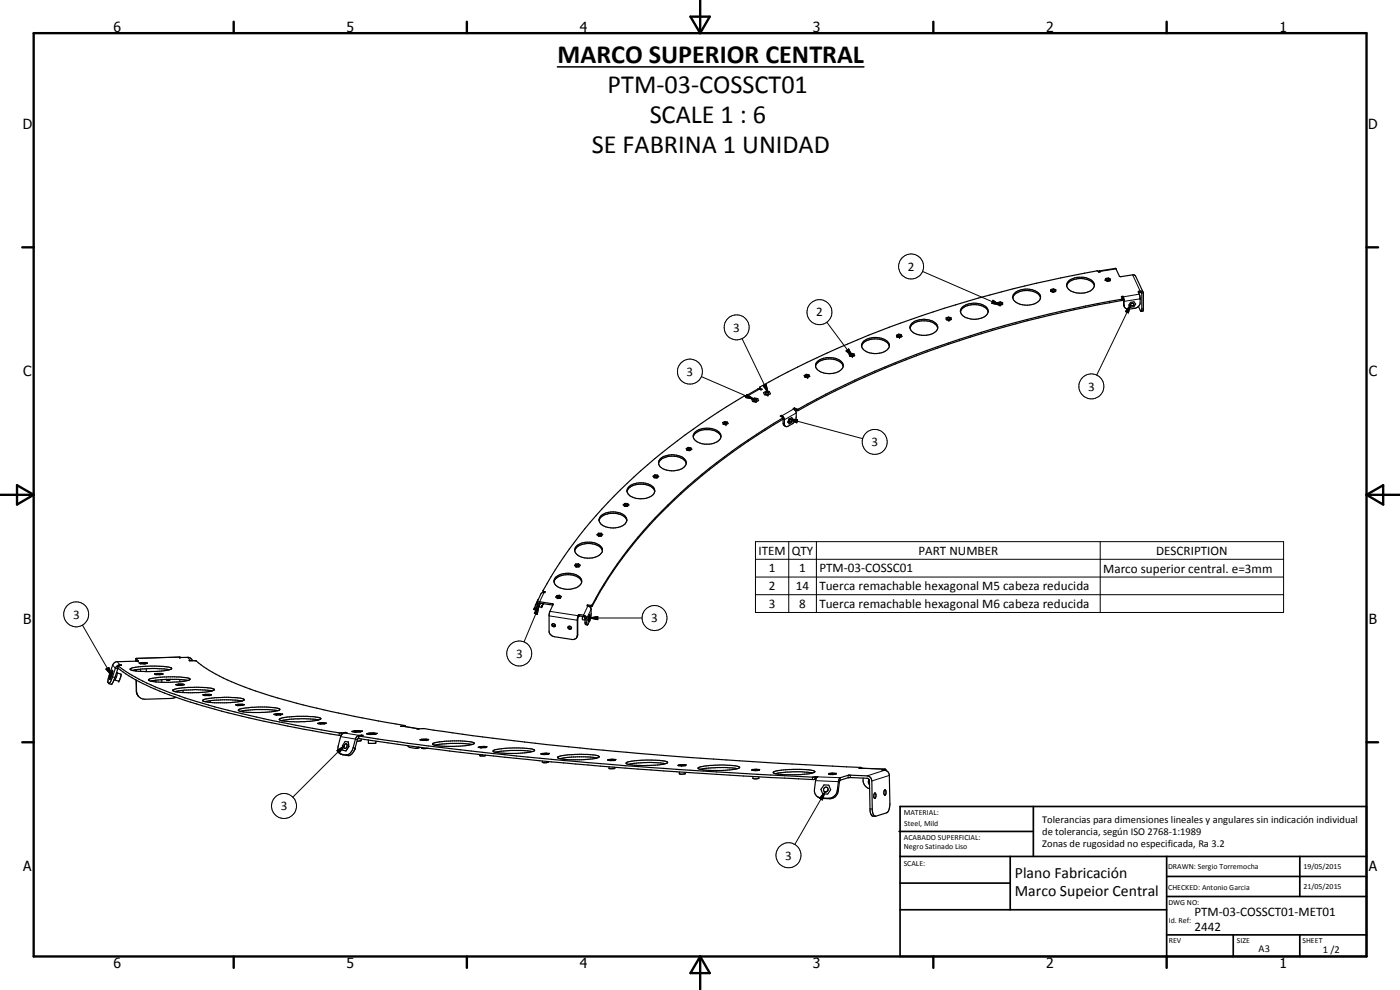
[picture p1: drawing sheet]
<svg xmlns="http://www.w3.org/2000/svg" width="420mm" height="297mm" viewBox="0 0 420 297" stroke-linecap="round" stroke-linejoin="round" font-family="sans-serif">
<g fill="none" stroke="#000" stroke-width=".35">
<path d="M273.1 98.4a3.5 3.5 0 0 1 3.4-2.1h1.5a3.5 3.5 0 0 1 3.4 2.1M273.5 97.2a5.6 5.6 0 0 1 7.8 .3 1.74 1.74 0 0 1-1.1 2.4 6 6 0 0 1-6.7-.7l-.4-.8zM284 95.9l.8 .2M284.4 95.5h.7a.41 .41 0 0 1-.4 .4 .41 .41 0 0 1-.4-.2zM285.5 95.8l-.1-.5-.8-.2-.7 .3 .1 .5M285.5 95.8l-.7 .3M288.2 93.6a4 4 0 0 1 4.4-2.2 3.7 3.7 0 0 1 4 2.2M288.8 92.1a6 6 0 0 1 7.4 .3 2.01 2.01 0 0 1-1.6 3 5.6 5.6 0 0 1-6.2-1.3l-.2-.9zM299.4 91.3v-.5l.8-.2 .7 .2v.5M299.4 91.3l.7 .3M299.8 91l.6-.2 .2 .3-.6 .2zM300.9 91.3l-.8 .3"/>
<path d="M303.9 89.4a3.7 3.7 0 0 1 4-2.2 3.9 3.9 0 0 1 4.3 2.2M304.8 87.7a5.8 5.8 0 0 1 7.3 .7 2.37 2.37 0 0 1-2.3 3 5.4 5.4 0 0 1-5.7-1.5 1.65 1.65 0 0 1 .7-2.2zM315.3 87.4l.1-.5 .8-.2 .7 .3-.1 .4M315.3 87.4l.7 .3M315.7 87l.6-.1 .2 .3-.6 .2zM316 87.7h.1M316.8 87.4l-.8 .3M320.1 85.8a3.7 3.7 0 0 1 4-2.2 4 4 0 0 1 4.4 2.2M320.1 85.7a3.9 3.9 0 0 0 4.5 2.3 3.6 3.6 0 0 0 3.9-2.3M320.1 85.7a2.82 2.82 0 0 1 2.9-2.4 5.4 5.4 0 0 1 5.1 1.3l.4 1.1M330 81.3l.2 .3-.5 .1-.2-.4a333 333 0 0 0-93 30.3l-8.5 4.6M330 81.3l-.2 .3"/>
<path d="M330 81.3l4.8-.8 1.1 2.4M331.7 84.1l.1-.5 .8-.2 .7 .3-.1 .5M331.7 84.1l.7 .3M331.7 84.1l.6 .3M332.1 83.9l.4-.2 .4 .3-.6 .1zM332.3 84.4h.1M333.2 84.2l-.8 .2M333.2 84.2l-.9 .2M335.9 82.9h.1M336 82.9l4.4-.4 .4 .3 2.3 5M336.8 89.6a325.1 325.1 0 0 0-88.9 28.7l-8.3 4.5h-.4l-.8-.4M337 88.9l-.5 .1 .3 1a340.2 340.2 0 0 0-74.3 21.8 270 270 0 0 0-23.2 11.4l-.9-.4"/>
<path d="M337 89.3l.5 2.8M337 89.3l-.3 .1M337 88.9l.3 1 .2 2.2M337 88.9v.4M337.1 89.5v.1M337.5 92.1a1.3 1.3 0 0 0 1.5 .7 3.4 3.4 0 0 0 2.6-.8l.6-.9-.1-2.4-.5-1.1a.88 .88 0 0 1 .9-.2 .88 .88 0 0 1 .6 .6v4.9l-.1 .4-.5 .1M339.3 90.7l1-.1 .5 .6-.5 .8-1 .2-.5-.7zM339.4 91.2l.3-.2 .4 .1 .2 .3-.3 .3a.39 .39 0 0 1-.5 0 .39 .39 0 0 1-.1-.5zM341.7 91.9l.7 1.5M341.7 87.8h.6l.4 .3v4.9l-.3 .4M342.2 89.5v.1M342.2 89.7v.1"/>
<path d="M223.8 118.8h-.1a172.5 172.5 0 0 0-49.8 41.9l-7.2 10.2-3.7 6.3v.6M223.8 118.8l.3-.1 .8 .3-.4 .3zM226.1 119.9l.9-.1a.45 .45 0 0 1-.3 .6 .45 .45 0 0 1-.6-.3zM228 116.2v.6M228 116.2v.1M228 116.3v.1M228 116.4l.8 .4-.4 .2-.9-.4-3.6 2.1M229.4 118.4l1.1 .2M229.4 118.4l-.3-.6 .8-.4 1 .1 .3 .7-.7 .4M229.7 117.9a.57 .57 0 0 1 1 .1 .54 .54 0 0 1-.6 .3 .54 .54 0 0 1-.4-.4zM241.6 113.2l.8 .1M241.6 113.2l-.3-.5 .7-.4 .8 .1 .2 .5-.6 .4"/>
<path d="M241.9 112.6h.4l.3 .3h-.8zM244.8 109.9a4.4 4.4 0 0 1 5.3-2.1 3.2 3.2 0 0 1 3 2.1M245.3 108.5l.6-.5a6.7 6.7 0 0 1 4.7-.5 2.57 2.57 0 0 1 2.4 2.7 5.4 5.4 0 0 1-7.1 1.2 1.73 1.73 0 0 1-.6-2.9zM255 106.8l.8 .2M255 106.8h.1M255.2 106.5a.38 .38 0 0 1 .5-.3 .38 .38 0 0 1 .2 .5h-.4zM256.5 106.7l-.2-.5-.8-.2-.7 .3 .2 .5M256.5 106.7l-.7 .3M258.6 103.9a2.92 2.92 0 0 1 2.9-2.1 5.2 5.2 0 0 1 5.2 1.5l.2 .6M259.2 102.4a5.8 5.8 0 0 1 7.5 .6 1.86 1.86 0 0 1-1.4 2.6 5.7 5.7 0 0 1-6.5-1.2l-.2-.9zM269.1 101.1l.8 .2M269.4 100.7l.5-.2 .4 .3-.6 .2z"/>
<path d="M270.7 101l-.2-.5-.8-.3-.6 .4v.5M270.7 101l-.8 .3M197.6 139.1a3.9 3.9 0 0 1 4.4-2.2 3.7 3.7 0 0 1 3.9 2.2M198.2 137.6a5.8 5.8 0 0 1 7.4 .3 1.72 1.72 0 0 1-.8 2.7 6.1 6.1 0 0 1-6.8-.7 1.65 1.65 0 0 1 .2-2.3zM206.2 135.1l-.3-.5 .6-.4 .8 .2 .3 .4-.6 .4M206.2 135.1l.8 .1M206.4 134.5h.6l.2 .3a.39 .39 0 0 1-.5 .2 .39 .39 0 0 1-.3-.5zM207 135.2h.1M208.1 131.1a3.5 3.5 0 0 1 3.4-2.2h1.4a3.7 3.7 0 0 1 3.5 2.2M208.6 129.6a5.9 5.9 0 0 1 7.4 .3 1.98 1.98 0 0 1-1.6 3 5.8 5.8 0 0 1-5.8-.8 1.6 1.6 0 0 1 0-2.5zM217.1 127.3l-.2-.5 .6-.3 .8 .1 .2 .5-.6 .3M217.1 127.3l.8 .1"/>
<path d="M217.2 126.9a.4 .4 0 0 1 .5-.2 .4 .4 0 0 1 .3 .4l-.5 .1zM225.9 120.4l1 .2M225.9 120.4l-.3-.5 .8-.5 1 .2 .3 .6-.8 .4M234.5 124.6l-.3 .2 .7 .5v.5a167.5 167.5 0 0 0-45 37.7 119.3 119.3 0 0 0-12.4 18.5h-.6M234.5 124.6v.4M235.7 127.9l-.6-.5-.1-1.9a160.1 160.1 0 0 0-48.2 41.6 132.9 132.9 0 0 0-9.3 14.5l-1.2-.1M236.5 126.6v.1M236.8 125.7l.8-.4 .3 .5-.3 1-.8 .4-.3-.5M236.8 125.7l-.3 .9M236.8 125.7l-.3 1M237.1 126l.3-.2 .2 .1-.1 .5-.4 .3-.2-.1zM238.4 122.8l.3 .3a2.62 2.62 0 0 1 .2 2.5l-.7 1.3-2.2 1.1-.3-.1-.3-.5v-1.8l-.9-1"/>
<path d="M238.4 122.4l-.3 .2 .3 .2M238.4 122.4v.4M179.8 156.2a4.1 4.1 0 0 1 4.9-2.1 3.5 3.5 0 0 1 3.4 2.1M180.4 154.8a5.7 5.7 0 0 1 7.5 .5 2.29 2.29 0 0 1-2.2 2.9 5.3 5.3 0 0 1-5.7-1.5l-.2-.8zM187 151.5l.5-.5 .9 .1 .4 .4-.5 .4h-.9zM187.5 151.4a.39 .39 0 0 1 .5-.2 .39 .39 0 0 1 .2 .5l-.7-.1zM188.2 147.4a4.3 4.3 0 0 0 4.9 2.2 3.3 3.3 0 0 0 3.4-2.2M188.2 147.4a2.93 2.93 0 0 1 2.9-2.5 4.8 4.8 0 0 1 5.3 1.9l.1 .6M188.2 147.4a3.6 3.6 0 0 1 3.4-2.1h1.5a3.5 3.5 0 0 1 3.4 2.1M196.3 143.3l-.3-.4 .5-.4h.8l.4 .5-.5 .4M196.3 143.3l.9 .1M196.4 142.9a.47 .47 0 0 1 .5-.2 .47 .47 0 0 1 .4 .3l-.5 .2z"/>
<path d="M161.5 179.9l-.3 .5M163 177.3l.6 .2-.1 .3-1 .2-1.4 3M166.3 174.6a3.9 3.9 0 0 1 4.4-2.2 3.6 3.6 0 0 1 3.9 2.2M166.8 173.1a5.8 5.8 0 0 1 7.6 .6 2.03 2.03 0 0 1-1.8 2.7 5.6 5.6 0 0 1-6.2-1.3l-.1-1.1zM167.2 179l.5-.1 .4 .2-.7 .2zM167.3 179.6h.1M168.1 179.1h.1M168.2 179.5l.3-.5-.6-.4-.8 .1-.3 .5 .5 .4M168.2 179.5l-.9 .1M172.5 165.3a4.2 4.2 0 0 1 4.9-2.2 3.5 3.5 0 0 1 3.4 2.2M172.9 169.5l.4-.1 .4 .2-.1 .2h-.6zM172.9 169.5l-.1 .1"/>
<path d="M173 163.8l.7-.4a6.6 6.6 0 0 1 4.6-.5 2.57 2.57 0 0 1 2.5 2.6 5.4 5.4 0 0 1-7.8 .8 1.55 1.55 0 0 1 0-2.5zM173.8 170.1l.3-.5-.5-.4h-.8l-.4 .5 .5 .4M173.8 170.1h-.9M179.6 160.8l-.5-.4 .5-.4h.9l.4 .4-.4 .4M179.6 160.8l.1 .1M179.6 160.8h.9M179.6 160.4h.1M179.7 160.3l.5-.1 .3 .2-.6 .3zM180.5 160.8l-.1 .1M35.4 199.7v.7a69.3 69.3 0 0 0 21.8 10.3 316.3 316.3 0 0 0 45.2 9.9M35.4 199.7a64.4 64.4 0 0 0 20.1 9.7 311.4 311.4 0 0 0 47 10.5l1.2-.1M35.4 199.6v.1"/>
<path d="M36.4 199.5l-.8 .1M36.4 199.5l-1 .1M36.4 199.5v.1M40.8 197.6l.7 .7-6.5 .2-.6 .3-.6 .8-1.1 3.2a2.51 2.51 0 0 0 0 2.3l.6-.8 1.4-4 .8-.7M40.8 197.5l13.8-.2a3.1 3.1 0 0 1 2.7 .3l.6 .6M40.8 197.6v.8M40.8 197.6v.1M40.9 198.3h.1M40.9 198.3l-.1 .1M40.9 198.3v.1M41.8 198.9l.3 .3M41.8 198.9l.3 .2"/>
<path d="M41.8 198.9l2.2-.1 .3 .2M42.1 199.1h1.2M42.1 199.1v.1M42.1 199.2h1.2M42.4 199l1.2-.1zM42.4 199h.1M43.3 199.1v.1M44.3 199l-1 .1M44.3 199l-1 .2M57.7 198.2h-.9h2a48.1 48.1 0 0 0 16.3 8.6 269.9 269.9 0 0 0 46.3 10.9M160.2 182.8h.1M160.2 182.8l.5 .2"/>
<path d="M160.8 182.7l-.1 .3M160.8 181.4h.1M160.8 181.4l-.1 .3M161.1 181l.4-.4h.5l4 .7-1.2 3.1v5.3a2.15 2.15 0 0 0 1.6 1.4l5.5 .8 1-.3 .3-.6M161.1 181l-.9 1.8M161.2 181.8l-.4 .9M161.2 180.4l.1 .1M161.2 180.4l-.4 1M161.2 181.8l.5 .2M161.4 181.5l-.2 .3M161.4 181.5l.4 .2 .3-.7-.4 1M161.5 181.1l-.1 .4"/>
<path d="M161.7 182l.8 .2 .1-.2M161.8 181.7v.1M162.6 181.9v.1M162.7 181.9l-.1 .1M162.8 181.7l-.1 .2M162.9 181.3l-.3 .6M162.9 181.3l-.1 .2M162.9 181.3h.1M165.7 187.2l.3-.1 .5 .2a.51 .51 0 0 1-.2 .8 .51 .51 0 0 1-.7-.4zM165.8 187.2l.3 .5h.6M165.9 181.6l-4.1-.6-.3 .1-.7 1.6M170.6 188l.3 .5 .6-.1"/>
<path d="M174.9 185l-.1 .9 .8 .2M175.5 185.8l.1 .1M175.5 185.8h.1M175.6 185.4l-.3-.4-1.3-.2-.4 .2-.2 .3-.1 5.6M175.6 185.4l.1 1.9 .6 .2M175.6 185.4l-.1 .4M176.2 187.5l-.1-2a1.11 1.11 0 0 0-1-.9l-1.1-.2a1.18 1.18 0 0 0-.7 1.3l-.1 5.3M176.3 181.5l-.1 .3a1.17 1.17 0 0 1 1.2 1l-.2 2.8-1 1.9M176.3 181.5v.3M176.5 186v.1M176.5 186l.2 .5M176.5 186.1l.2 .4"/>
<path d="M176.6 185h.1M176.6 185l-.1 1M176.7 185l-.2 1.1M176.8 185v.1M176.9 185v.5l-.2 .5zM176.9 184.4l-.2 .6M176.9 184.4l-.3 .6M176.9 184.4l.2 .5-.4 1.6M32.7 205.1l.7 .3M33.4 205.4h.1M33.4 201.8l.2 .2-.5 1.2zM33.5 202.7h.1"/>
<path d="M33.5 202.7l-.6 1.2M33.5 201.8h.1M33.6 202.7l-.7 1.2M33.8 201.3l-.2-.2-.5 1.2-.3 1.4 .1 .2M33.8 201.3l-.2 1.4M33.8 201.3l-.3 1.4M34.2 204l.3 .1M34.6 203l.4 .1M35 203.1l-.5 1M35 201.9l.2 .1M35 201.8l.2 .2M35.1 201.9l1.3 .4-.2 .9-.5 1.1-1.2-.3"/>
<path d="M35.2 202l-.2 1.1M35.5 200.5l-1.3 3.5-.7 1.4M39.1 200.7l1.6-.5 3.1-.3 6.1 .2a1.17 1.17 0 0 1 1.6 .6l-.2 .1a28.9 28.9 0 0 1-12.2 .1zM40.8 201.3v-.3l.1 .3M40.8 204l.1 3.6 .3 .8M40.9 204.1l.2 4M41.1 208.3l1.1 1.1 1.3 .4 8.1-.3 1.2-.3M41.3 208.6l.3 .3M42.2 200.8a34.2 34.2 0 0 1 8.7 .2M42.2 200.8l-2.5 .4M42.2 200.8v.6M43.9 200.7v.8"/>
<path d="M44.6 204l1.2-.5 3.5-.4 5.7 .1a2.56 2.56 0 0 1 2.1 .6l-1.7 .6-2.5 .2-4.2 .1-2.5-.2a1.71 1.71 0 0 1-1.6-.5zM46.4 202.2l.4 .2M46.4 202.2l2.1-.1 .4 .1M46.8 202.4h1.2M46.8 202.4h.1M46.8 204.1v.5M47 202.2h1.3zM47 202.2h.1M48 202.4h.1M48.5 203.9v.8M48.9 202.2l-.9 .2M51 203.8l-.6 .3-.6-.3 .6 .4 .7-.4"/>
<path d="M51.9 207l.1-.1a29.1 29.1 0 0 1 12.3-.1 .93 .93 0 0 1-1.2 .6 29.9 29.9 0 0 1-11.2-.1zM52.8 205.4l.5 .2M52.8 205.4l.4 .1M52.8 205.4l.8-.2 1.7 .2M53.2 207.4l-.7 .1M53.2 205.5h1.3M53.2 205.5l.1 .1M53.2 207.3v.3M53.3 205.6h1.1M53.7 205.5l-.3-.1h1.3l-.4 .1M54 203.9v.7M54.5 205.5l-.1 .1"/>
<path d="M54.9 207.1l4.1-.2 4.7 .4M54.9 207.1l-1.7 .3M54.9 207.1v.7M55.3 205.4l-.8 .1M55.3 205.4l-.9 .2M56.4 204.2l-3-.4h-3.5l-4.7 .6M60.9 210.1a24.7 24.7 0 0 1 11.6-.6l.8 .3a2.24 2.24 0 0 1-2.1 .8l-3.2 .3-5.1-.2a2.5 2.5 0 0 1-2-.6zM60.9 208.4l.6 .3M60.9 208.4l.5 .2M60.9 208.4h2.5M61.4 208.6h1.3M61.4 208.6l.1 .1"/>
<path d="M61.5 208.7h1.2M61.6 208.4h1.2zM62.7 208.6v.1M63.1 210.2v.5M63.4 208.4l-.7 .2M63.4 208.4l-.7 .3M70.7 211.5l.7 .2M70.7 211.5l.6 .1M71.3 211.6h1.3M71.3 211.6l.1 .1M71.4 211.5h1.2M71.4 211.4h1.2"/>
<path d="M71.4 211.4v.1M71.7 212.9l1.9-.5 3.9-.3 4.9 .2 1.6 .5a3.1 3.1 0 0 1-2.6 .8l-3.4 .2-4.5-.1a2.5 2.5 0 0 1-2-.7zM72.6 211.7h-1.2M72.6 211.6v.1M72.6 211.4l.1 .1M72.7 210.3l-6-.3-5.2 .5M72.9 213.3v.3M73.3 211.4l-.7 .2M73.3 211.4l-.7 .3M73.3 211.4l-2.6 .1M82.2 214.3l.8 .2M82.2 214.3l.7 .2"/>
<path d="M82.9 214.5h.1M83 214.2l1.1 .1zM83.3 213.2l-3-.3h-3.4l-4.7 .5M83.8 215.8l.6-.3 1.5-.3 3.3-.3 5.5 .2a1.17 1.17 0 0 1 1.5 .7 28.6 28.6 0 0 1-12.2 .2zM84.1 214.5h-1.1M84.2 214.4l-.1 .1M84.2 214.4l-1.3 .1M84.8 214.2l-.6 .2M84.8 214.2l-.7 .3M84.8 214.2l-2.6 .1M95.3 217l.9 .2M95.3 217l.8 .2"/>
<path d="M95.6 216a36.3 36.3 0 0 0-11.1 .2M96 217h1.2M96 217h.1M96.1 217.2h.1M96.2 217.2h1.1M97.2 217h.1M97.4 217.1l-.1 .1M97.4 217.1l-1.3 .1M97.9 217l-.5 .1M97.9 217l-.6 .2M97.9 217l-2.1-.1-.5 .1M103.7 219.8h.4l-.9 .2-.9 .8-.8 2.8a2.04 2.04 0 0 0 .7 2.6"/>
<path d="M103.7 219.8v.1M105.6 219.5l1 .2M105.6 219.5l.9 .1M106.5 219.4h.1M106.5 219.4h1.4zM106.5 219.6l.1 .1M108.1 219.6l-1.5 .1M108.1 219.5v.1M108.1 219.5l-1.6 .1M108.7 219.3l-.6 .2M108.7 219.3l-.6 .3M108.7 219.3l-2.5-.1-.6 .3"/>
<path d="M121.4 217.7h.1M121.5 217.7h.1M121.5 217.7l-1.3 .2 5.5 .8M121.5 217.7v.3M125.9 218.7h-.8a13.6 13.6 0 0 1 5 .4 1039 1039 0 0 0 61.6 7 1755 1755 0 0 0 66.7 4.2h.1M103.5 223.4l.3-.3a.72 .72 0 0 1 .3 .9 .72 .72 0 0 1-.8 .5zM104.6 222.6l-1-.1-.8 1.2 .1 1.4 .9 .2M104.6 222.6l.1 1.4M104.6 222.6v1.4M104.6 224h.1M104.6 224l-.8 1.3M104.7 224l-.9 1.3"/>
<path d="M106.6 224.3l-.4 1M107.6 220.8v.1M107.6 221.4l-.3 .4-.8 2.7a2.55 2.55 0 0 1-2.1 2.2l-2.2-.5M107.6 220.9h.1M107.7 220.9l5.7 .8a1200.8 1200.8 0 0 0 89.7 9.1l24.1 1.5 16.6 .9 1-.2M108.4 221.7v.5l-1.3 .2M108.5 220.6h.5l-1.4 .2v.8a1110.2 1110.2 0 0 0 91.6 9.7l32.1 2 12.5 .6 1-.1M108.5 220.6l-1.1 .2-.5 .5-.9 3a2.4 2.4 0 0 1-2.2 2.2l-1.6-.3M108.5 220.6v.1M110.1 220.1l.9 .3M110.1 220.1l.9 .2M110.5 222l.1 1 .2 .1 2-.2v-.5"/>
<path d="M110.9 220.1h.1M110.9 220.1h1.4zM111 220.3v.1M112.5 220.3l-1.5 .1M112.6 220.3h-.1M112.6 220.3h-1.6M113.2 220l-.6 .3M113.2 220l-.7 .3M113.2 220l-.9-.1-2.2 .2M122.3 223.7l.6 .5 1.9 .3M125.5 224.2l-.7 .3M126 224.2l-1.1 .3"/>
<path d="M126.1 222l.8 .2M126.1 222l.7 .1M126.5 224.3l.1 .3 1.7-.1M126.7 221.9v.1M126.8 222.1l.1 .1M126.8 221.9h1.2zM126.8 221.9l-.1 .1M128 222.1l-1.1 .1M128.1 222l-1.3 .1M128.1 222l-.1 .1M128.6 221.9l-2-.1-.5 .2M128.6 221.9l-.5 .1"/>
<path d="M128.6 221.9l-.6 .2M129.8 223.2l2.1-.6 3.9-.3 4.9 .2 1.6 .5-.4 .3-1.2 .3-3.1 .3-6.2-.1a1.52 1.52 0 0 1-1.6-.6zM141.6 223.4l-2.9-.3h-3.5l-4.7 .5M143.5 224.2l.9 .2M143.5 224.2l.9 .1M144 226.4v.3l.3 .1h1l.4-.2M144.2 224.2l1.2-.1zM144.4 224.3v.1M145.6 224.3l-1.2 .1M145.7 224.2l-1.3 .1M145.7 224.2l-.1 .1M146.1 224.1l-.5 .2"/>
<path d="M146.1 224.1l-.8-.2-1.8 .3M146.1 224.1l-.4 .1M148 225.2l3-.6 5.9-.1a5.5 5.5 0 0 1 3.5 .6l-.3 .3-1.3 .3-3.7 .4-5.5-.3a1.5 1.5 0 0 1-1.6-.5zM159.8 225.5l-3-.3h-3.5l-4.7 .5M162.3 226.2l1 .2M162.3 226.2l1 .1M162.8 228.3v.4l.4 .2 1.2-.1 .1-.3M163 226.1h1.2zM163.3 226.3v.1M164.2 226.1h.1M164.5 226.4h-1.2M164.5 226.2l-1.2 .1"/>
<path d="M164.5 226.2v.2M164.9 226.1l-2.6 .1M164.9 226.1l-.4 .1M164.9 226.1l-.4 .3M167.4 227.1a24.9 24.9 0 0 1 10.4-.6l2 .5a3.1 3.1 0 0 1-2.5 .8l-6.4 .2-3.2-.5-.4-.2zM179.1 227.4l-2.4-.3h-3.4l-5.2 .5M182.4 228l.9 .2M182.4 228l.9 .1M182.8 230.1v.5l.6 .1 1-.1 .1-.4M183 228h1.2zM183.3 228.1v.1M184.2 228h.1"/>
<path d="M184.5 228.1l-1.2 .1M184.6 228l-1.3 .1M184.6 228l-.1 .1M184.8 227.9l-2.4 .1M184.8 227.9l-.2 .1M184.8 227.9l-.3 .2M187.9 228.9l1.6-.5 3.1-.3 6.2 .2a1.16 1.16 0 0 1 1.5 .6 28.7 28.7 0 0 1-12.3 .3zM199.7 229.2a34.5 34.5 0 0 0-11.1 .2M203.5 229.7l1 .1M203.5 229.7h1M203.9 231.6v.6l.4 .1 1.3-.1v-.4M204.1 229.6h.1"/>
<path d="M204.5 229.7v.1M205.3 229.5l-1.2 .1M205.3 229.5h.1M205.6 229.7l-1.1 .1M205.7 229.7h-1.2M205.9 229.5l-.3 .2M205.9 229.5h-2.2l-.2 .2M209.5 230.4a24.9 24.9 0 0 1 10.9-.7l1.2 .3 .4 .3-1.7 .5-3.7 .4-5.5-.2a1.55 1.55 0 0 1-1.6-.6zM221.3 230.6l-5.9-.3-5.2 .5M222 230.3h.1M225.6 231.1h1.1M225.6 231.1l1.1 .1"/>
<path d="M225.6 231.1l1.3-.3 1.1 .1-.1 .2M226 233.6h.1M226 233v.6M226.2 231h1.2zM226.7 231.1v.1M227.4 230.9v.1M227.7 233.6h-1.7M227.7 233.6h.1M227.7 233.1v.5M227.9 231.1h-1.2M227.9 231.1l-1.2 .1M232.1 231.6l2.5-.5 3.4-.3 4.5 .2 2 .4a1.6 1.6 0 0 1-1.6 .8l-2.5 .2-4.8 .1-3-.4-.5-.2z"/>
<path d="M243.9 231.9l-1.5-.2-4.4-.1-5.3 .6M244.5 231.5v.1M244.8 233v.8M244.8 233.8h.1M244.8 233h.6l-.6 .8M244.8 233.8l-.4 3.8 .4 .9 .7 .6M245.5 239.1l.6 .3M245.5 239.1l.3 .2M246.1 239.4a6.4 6.4 0 0 0 3.9-.2l.3-.2a2.42 2.42 0 0 0 1-1.8l.4-3.1 .5-.8 2.4-.7 5.7 .2a1.62 1.62 0 0 1 1.4 1.5l.1 8.8a2.21 2.21 0 0 0 .7 1.8M247.3 235.5l1.4 .1 .6 1.4-.9 1.3-1.5-.1-.5-1.3zM248.4 237.2a.67 .67 0 0 1-1.1 0 .67 .67 0 0 1 .5-1 .67 .67 0 0 1 .7 .9l-.3 .3M248.5 237l-.1 .1"/>
<path d="M248.7 232.2l1.1 .2M248.7 232.2l1.1 .1M249.2 232.2l1.2-.1zM249.8 232.3v.1M250.4 232.1v.1M250.9 232.2v-.2l-1.1-.1-1.1 .2v.1M250.9 232.2l-1.1 .1M250.9 232.2l-1.1 .2M258.5 230.3l-.7 .2h.7M258.5 230.3v.2M258.5 230.5l7.1 .3M259 233.5a2.83 2.83 0 0 0 1.7 3.1h.3"/>
<path d="M260.8 233.9l-.2 .7 .3 .9M262.5 238a.82 .82 0 0 1 .3 1.4l-.2 .2a1.11 1.11 0 0 1-.1-1.6zM264.7 231v.1a1.73 1.73 0 0 1 2.2 1.6l.2 8.7a3 3 0 0 1-1 2.5l-3.3 1h-.8a2.03 2.03 0 0 1-.9-2.2l-.2-8.6-.3-.5-5.7-.3-2.7 .8-.3 .4-.3 2.8a2.63 2.63 0 0 1-2.6 2.3l-2.9-.2M264.7 231h.1M265.5 237a.7 .7 0 0 1 .4 1.1l-.3 .5a1.15 1.15 0 0 1-.1-1.6zM265.6 230.8l-.8 .2M265.6 230.8h.1M265.6 237h.1M265.6 230.8l.4 .4"/>
<circle cx="170.9" cy="188.3" r=".49"/>
</g>
<g fill="none" stroke="#000" stroke-width=".3">
<path d="M248.1 96.7l7.7 10.3M276.9 81.4l23.2 10.2M298 90.1l2.1 1.5-2.5-.6zM329.9 81.4v.2M334.9 80.7l-4.8 .9M336.6 89.8v.4M337.2 91.4l.1 .3M339.3 91.4l-.6 2.5-.9-.4zM339.3 91.4l-10.2 21.2M339.9 82.5l2.3 4.8M341.8 87.4v.4M341.9 88.3l-4.8 .8v.4"/>
<path d="M342.2 89.7l-4.9 .7-.1-.2M342.5 87.8l.2 .3M343.1 92.6l-.4 .1M210.5 113l15.8 6.8M222.7 101.6l7.8 16.2M224.2 118.4l2.1 1.4-2.5-.5zM228 116.8l-3.6 2v.4M228 116.4v.4M229 115.7l.9-.4 .6 2.5zM253.9 105.3l.8-.6 1.1 2.3zM234.8 125.5v.4M235 127l.4 .2"/>
<path d="M236.8 125.7l2.6 .2-.3 1zM236.8 125.7l22.1 5.9M238.2 122.7l-3.5 2v.4M239 123.9l-3.6 2-.4-.2M239 122.7v.5M239.6 122.8v.4M163.2 177.5v.3M163.3 177.8l-1.3 2.8v.4M226.7 162.5h158.5v21.3h-158.5zM226.7 167.8h158.5M226.7 173.1h158.5M226.7 178.4h158.5"/>
<path d="M236.7 162.5v21.3M245 162.5v21.3M330.2 162.5v21.3M24.8 187.6l8.7 15.1M33.8 199.6l.8 .9 .7 .2M35.2 198.5l.8 1.1M35.4 199.7v.7M41.5 198.3h.1M53.9 197.1l-13 .5M56.3 197.2l.8 1M160.5 182.2l.4 .3M161.1 181l.4 .1"/>
<path d="M161.7 181.9l-.5 2.5-.9-.4zM161.7 181.9l-4.4 10.7M164.8 184.8l8.5 1.3M165 183.4l8.5 1.3M165.8 181.1v.4M173.4 190.5l-.1 .3M173.6 184.5v.5M174 184.4v.4M175.6 186.7l.5 .1M176.4 181.8l-1.3 2.8v.4M176.9 185.4l2.5-.4v.9zM176.9 185.4h15.8"/>
<path d="M177.3 181.7v.3M177.4 182.8l-1.3 2.7h-.5M177.7 181.5v.4M31.8 200.7l.9-.4 .8 2.4zM33.8 203.1l.6 .2M40.9 207.3l.1 .1M101.8 219.9v.7M102.5 219.9v.6M103.3 219.9l4.5 .9M121 217.9l4.4 .8M121.3 217.8v.1M101.1 225.2l2.2-1.4-1.5 2.1z"/>
<path d="M102.2 221l5.1 .9M102.4 226.3l.5 .2M103.3 223.8l-15.4 15.4M103.8 226.5l.6 .2M106 224.3l.5 .2M107.7 220.9v.7M243.8 233.2v.7M244.5 233.1v.7M244.8 234.2l7.1 .5M245.3 233.1l6.9 .2v.8M246.4 239.4l.3 .2M247.6 237.6l-.8 2.4-.9-.5z"/>
<path d="M247.6 237.6l-9.1 15.8M248.7 239.5l.3 .1M251.3 237.2l.3 .1M254.5 232.6v.7M255.2 232.6v.7M258.4 230.3v.2M258.6 230.5l6.9 .3v.3l-5.2 1.7M264.8 231v.1M266.9 232.7l-5.2 1.6M261.1 242.7h.7"/>
<circle cx="273.4" cy="80" r="3.7"/>
<circle cx="221.1" cy="98.2" r="3.7"/>
<circle cx="245.9" cy="93.7" r="3.7"/>
<circle cx="207" cy="111.5" r="3.7"/>
<circle cx="327.5" cy="115.9" r="3.8"/>
<circle cx="262.5" cy="132.6" r="3.7"/>
<circle cx="22.9" cy="184.3" r="3.7"/>
<circle cx="155.8" cy="196.1" r="3.8"/>
<circle cx="196.4" cy="185.4" r="3.8"/>
<circle cx="85.3" cy="241.8" r="3.8"/>
<circle cx="236.6" cy="256.6" r="3.8"/>
</g>
<g fill="#000">
<circle cx="284.8" cy="96.1" r=".18"/>
<circle cx="300.1" cy="91.6" r=".18"/>
<circle cx="230.5" cy="118.6" r=".18"/>
<circle cx="242.4" cy="113.3" r=".18"/>
<circle cx="255.8" cy="107" r=".18"/>
<circle cx="269.9" cy="101.3" r=".18"/>
<circle cx="217.9" cy="127.4" r=".18"/>
<circle cx="238.4" cy="122.8" r=".18"/>
<circle cx="35.4" cy="199.7" r=".18"/>
<circle cx="41.5" cy="198.3" r=".18"/>
<circle cx="43.6" cy="198.9" r=".18"/>
<circle cx="53.9" cy="197.1" r=".18"/>
<circle cx="54" cy="197.2" r=".18"/>
<circle cx="161.7" cy="181.9" r=".18"/>
<circle cx="162.6" cy="182" r=".18"/>
<circle cx="35.6" cy="204.4" r=".18"/>
<circle cx="53.4" cy="205.4" r=".18"/>
<circle cx="62.8" cy="208.4" r=".18"/>
<circle cx="71.4" cy="211.5" r=".18"/>
<circle cx="82.9" cy="214.3" r=".18"/>
<circle cx="84.1" cy="214.3" r=".18"/>
<circle cx="112.3" cy="220.1" r=".18"/>
<circle cx="128" cy="221.9" r=".18"/>
<circle cx="144.2" cy="224.2" r=".18"/>
<circle cx="184.2" cy="228" r=".18"/>
<circle cx="227.4" cy="230.9" r=".18"/>
<circle cx="249.2" cy="232.2" r=".18"/>
<circle cx="258.5" cy="230.3" r=".18"/>
</g>
<path d="M167.3 20.1h92" fill="none" stroke="#000" stroke-width=".46"/>
<g fill="none" stroke="#000" stroke-width=".71">
<path d="M10.1 9.9h400v277.1h-400zM70.1 6.5v3.4M140.1 6.5v3.4M207.2 5h5.8l-2.9 4.9zM210.1 0v9.9M280.1 6.5v3.4M350.1 6.5v3.4M6.7 74.2h3.4M410.1 74.2h3.5M.1 148.5h10M5.1 145.6l5 2.9-5 2.9zM410.1 148.5h10"/>
<path d="M410.1 148.5l5-2.9v5.8zM6.7 222.7h3.4M410.1 222.7h3.5M70.1 287v3.4M140.1 287v3.4M210.1 287v10M210.1 287l2.9 5h-5.8zM280.1 287v3.4M350.1 287v3.4"/>
</g>
<g fill="none" stroke="#000" stroke-width=".51">
<path d="M269.8 249.5h40.3M270.1 242h140v45h-140zM270.1 257h140M303.2 257v16M310.1 242v15M350.1 257v30M390.1 257v12M270.1 265h33.1M270.1 273h80M350.1 269h60M350.1 263h60M350.1 280.5h60"/>
<path d="M370.1 280.5v6.5M390.1 280.5v6.5"/>
</g>
<path d="M298 90.1l2.1 1.5-2.5-.6zM339.3 91.4l-.6 2.5-.9-.4zM224.2 118.4l2.1 1.4-2.5-.5zM229 115.7l.9-.4 .6 2.5zM253.9 105.3l.8-.6 1.1 2.3zM236.8 125.7l2.6 .2-.3 1zM161.7 181.9l-.5 2.5-.9-.4zM176.9 185.4l2.5-.4v.9zM31.8 200.7l.9-.4 .8 2.4zM101.1 225.2l2.2-1.4-1.5 2.1zM247.6 237.6l-.8 2.4-.9-.5z" fill="#000"/>
<g font-size="7.9">
<text x="167.3" y="19">MARCO SUPERIOR CENTRAL</text>
<text x="182.4" y="28">PTM-03-COSSCT01</text>
<text x="195" y="37">SCALE 1 : 6</text>
<text x="177.6" y="46">SE FABRINA 1 UNIDAD</text>
</g>
<g font-size="4.7">
<text x="304.6" y="263.5">Plano Fabricación</text>
<text x="304.6" y="268.9">Marco Supeior Central</text>
</g>
<g font-size="4.2">
<text x="34" y="9.6">6</text>
<text x="104" y="9.6">5</text>
<text x="174" y="9.6">4</text>
<text x="244" y="9.6">3</text>
<text x="314" y="9.6">2</text>
<text x="384" y="9.6">1</text>
<text x="6.8" y="38.7">D</text>
<text x="410.6" y="38.7">D</text>
<text x="7" y="112.9">C</text>
<text x="410.8" y="112.9">C</text>
<text x="7" y="187.1">B</text>
<text x="410.8" y="187.1">B</text>
<text x="7" y="261.4">A</text>
<text x="410.8" y="261.4">A</text>
<text x="34" y="290.4">6</text>
<text x="104" y="290.4">5</text>
<text x="174" y="290.4">4</text>
<text x="244" y="290.4">3</text>
<text x="314" y="290.4">2</text>
<text x="384" y="290.4">1</text>
</g>
<g font-size="3.9">
<text x="272.4" y="81.2">2</text>
<text x="244.9" y="95">2</text>
<text x="220.1" y="99.5">3</text>
<text x="206.1" y="112.8">3</text>
<text x="326.5" y="117.2">3</text>
<text x="261.5" y="133.9">3</text>
<text x="227.6" y="166.4">ITEM</text>
<text x="237.6" y="166.4">QTY</text>
<text x="275.7" y="166.4">PART NUMBER</text>
<text x="347" y="166.4">DESCRIPTION</text>
<text x="230.7" y="171.7">1</text>
<text x="239.8" y="171.7">1</text>
<text x="245.9" y="171.7">PTM-03-COSSC01</text>
<text x="331.1" y="171.8">Marco superior central. e=3mm</text>
<text x="230.7" y="177.1">2</text>
<text x="238.9" y="177">14</text>
<text x="245.9" y="177.2">Tuerca remachable hexagonal M5 cabeza reducida</text>
<text x="21.9" y="185.6">3</text>
<text x="230.7" y="182.4">3</text>
<text x="239.8" y="182.4">8</text>
<text x="245.9" y="182.5">Tuerca remachable hexagonal M6 cabeza reducida</text>
<text x="195.4" y="186.7">3</text>
<text x="154.9" y="197.4">3</text>
<text x="84.3" y="243.1">3</text>
<text x="235.7" y="257.9">3</text>
<text x="358.5" y="275">PTM-03-COSSCT01-MET01</text>
<text x="358.5" y="279.4">2442</text>
</g>
<g font-size="3.1">
<text x="312.7" y="246.8">Tolerancias para dimensiones lineales y angulares sin indicación individual</text>
<text x="312.7" y="250.4">de tolerancia, según ISO 2768-1:1989</text>
<text x="312.7" y="254">Zonas de rugosidad no especificada, Ra 3.2</text>
<text x="377.7" y="285.6">A3</text>
<text x="397" y="285.9">1 /2</text>
</g>
<g font-size="2.4">
<text x="271.2" y="244.4">MATERIAL:</text>
<text x="271.3" y="252">ACABADO SUPERFICIAL:</text>
<text x="271.4" y="247.9">Steel, Mild</text>
<text x="271.3" y="254.6">Negro Satinado Liso</text>
<text x="271.2" y="259.7">SCALE:</text>
<text x="350.6" y="260.8">DRAWN: Sergio Torremocha</text>
<text x="391.2" y="260.6">19/05/2015</text>
<text x="350.6" y="267">CHECKED: Antonio Garcia</text>
<text x="391.2" y="266.7">21/05/2015</text>
<text x="350.6" y="271.4">DWG NO:</text>
<text x="350.8" y="276.9">Id. Ref:</text>
<text x="350.8" y="282.8">REV</text>
<text x="371.2" y="282.9">SIZE</text>
<text x="390.9" y="282.9">SHEET</text>
</g>
</svg>
